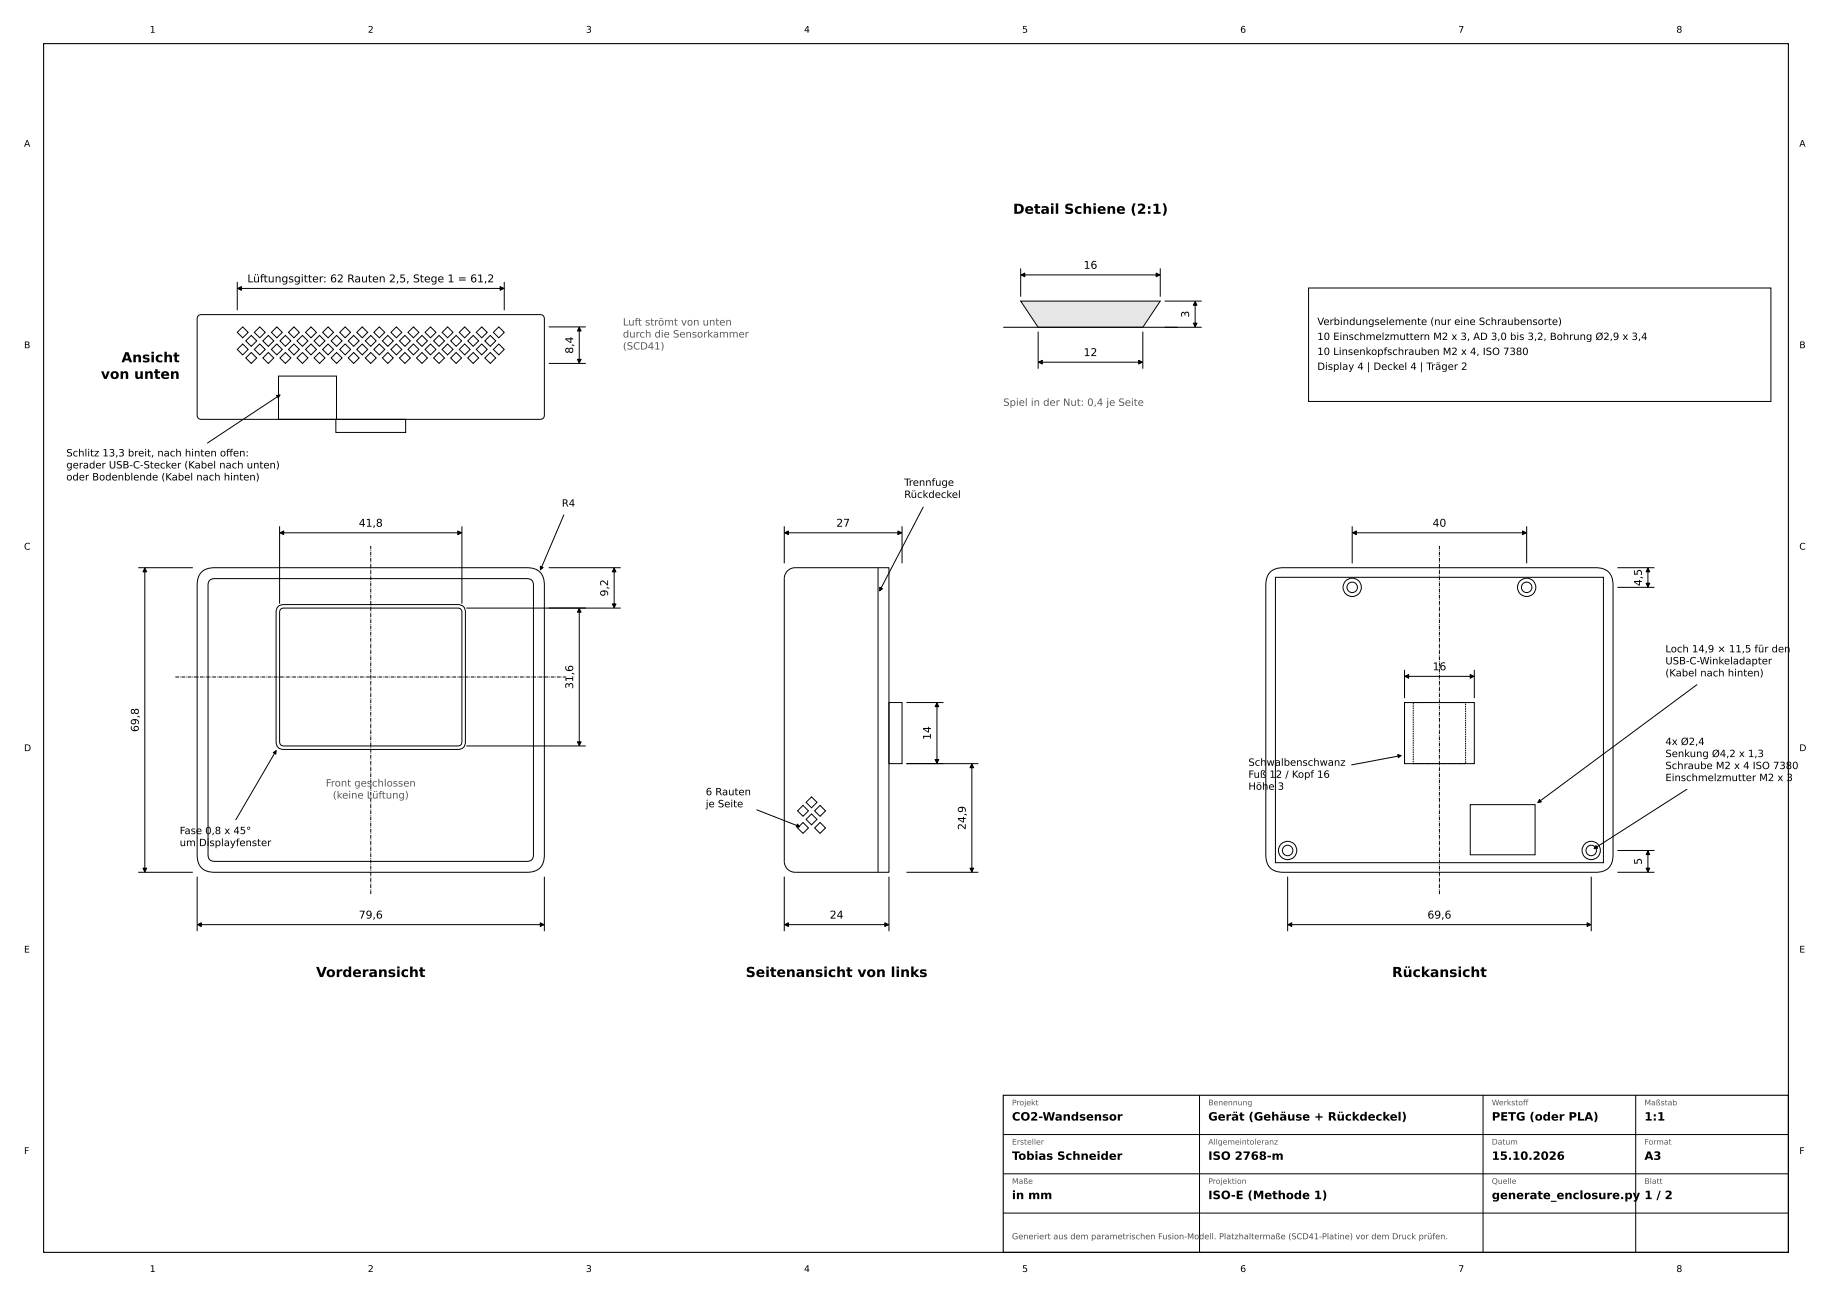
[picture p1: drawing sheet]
<svg xmlns="http://www.w3.org/2000/svg" width="420mm" height="297mm" viewBox="0 0 420 297" stroke-linecap="round" stroke-linejoin="round" font-family="sans-serif">
<path d="M10 10h400v277h-400zM230 251h180v36h-180z" fill="none" stroke="#000" stroke-width=".25"/>
<g fill="none" stroke="#000" stroke-width=".23">
<path d="M45.6 72.3l.6-.2h77.6a.89 .89 0 0 1 1 1v22a.89 .89 0 0 1-1 1h-77.6a.89 .89 0 0 1-1-1v-22zM55.6 74.9l1.3 1.3-1.3 1.2-1.2-1.2zM57.6 76.9l1.3 1.2-1.3 1.3-1.2-1.3zM59.6 74.9l1.2 1.3-1.2 1.2-1.3-1.2zM61.5 76.9l1.3 1.2-1.3 1.3-1.2-1.3zM63.5 74.9l1.2 1.3-1.2 1.2-1.3-1.2zM65.4 76.9l1.3 1.2-1.3 1.3-1.2-1.3zM67.4 74.9l1.2 1.3-1.2 1.2-1.3-1.2zM69.3 76.9l1.3 1.2-1.3 1.3-1.2-1.3zM71.3 74.9l1.3 1.3-1.3 1.2-1.2-1.2zM73.3 76.9l1.2 1.2-1.2 1.3-1.3-1.3zM75.2 74.9l1.3 1.3-1.3 1.2-1.2-1.2z"/>
<path d="M77.2 76.9l1.2 1.2-1.2 1.3-1.3-1.3zM79.1 74.9l1.3 1.3-1.3 1.2-1.2-1.2zM81.1 76.9l1.2 1.2-1.2 1.3-1.3-1.3zM83 74.9l1.3 1.3-1.3 1.2-1.2-1.2zM85 76.9l1.3 1.2-1.3 1.3-1.2-1.3zM87 74.9l1.2 1.3-1.2 1.2-1.3-1.2zM88.9 76.9l1.3 1.2-1.3 1.3-1.2-1.3zM90.9 74.9l1.2 1.3-1.2 1.2-1.3-1.2zM92.8 76.9l1.3 1.2-1.3 1.3-1.2-1.3zM94.8 74.9l1.2 1.3-1.2 1.2-1.3-1.2zM96.7 76.9l1.3 1.2-1.3 1.3-1.2-1.3zM98.7 74.9l1.2 1.3-1.2 1.2-1.3-1.2z"/>
<path d="M100.7 76.9l1.2 1.2-1.2 1.3-1.3-1.3zM102.6 74.9l1.3 1.3-1.3 1.2-1.2-1.2zM104.6 76.9l1.2 1.2-1.2 1.3-1.3-1.3zM106.5 74.9l1.3 1.3-1.3 1.2-1.2-1.2zM108.5 76.9l1.2 1.2-1.2 1.3-1.3-1.3zM110.4 74.9l1.3 1.3-1.3 1.2-1.2-1.2zM112.4 76.9l1.2 1.2-1.2 1.3-1.3-1.3zM114.4 74.9l1.2 1.3-1.2 1.2-1.3-1.2zM54.4 80.1l1.2-1.3 1.3 1.3-1.3 1.2zM57.6 80.8l1.3 1.2-1.3 1.3-1.2-1.3zM58.3 80.1l1.3-1.3 1.2 1.3-1.2 1.2zM61.5 80.8l1.3 1.2-1.3 1.3-1.2-1.3z"/>
<path d="M62.2 80.1l1.3-1.3 1.2 1.3-1.2 1.2zM63.9 86.2h13.3v9.9h-13.3zM65.4 80.8l1.3 1.2-1.3 1.3-1.2-1.3zM66.1 80.1l1.3-1.3 1.2 1.3-1.2 1.2zM69.3 80.8l1.3 1.2-1.3 1.3-1.2-1.3zM70.1 80.1l1.2-1.3 1.3 1.3-1.3 1.2zM73.3 80.8l1.2 1.2-1.2 1.3-1.3-1.3zM74 80.1l1.2-1.3 1.3 1.3-1.3 1.2zM77 96.1h16v3h-16zM77.2 80.8l1.2 1.2-1.2 1.3-1.3-1.3zM77.9 80.1l1.2-1.3 1.3 1.3-1.3 1.2zM81.1 80.8l1.2 1.2-1.2 1.3-1.3-1.3z"/>
<path d="M81.8 80.1l1.2-1.3 1.3 1.3-1.3 1.2zM85 80.8l1.3 1.2-1.3 1.3-1.2-1.3zM85.7 80.1l1.3-1.3 1.2 1.3-1.2 1.2zM88.9 80.8l1.3 1.2-1.3 1.3-1.2-1.3zM89.6 80.1l1.3-1.3 1.2 1.3-1.2 1.2zM92.8 80.8l1.3 1.2-1.3 1.3-1.2-1.3zM93.5 80.1l1.3-1.3 1.2 1.3-1.2 1.2zM96.7 80.8l1.3 1.2-1.3 1.3-1.2-1.3zM97.4 80.1l1.3-1.3 1.2 1.3-1.2 1.2zM100.7 80.8l1.2 1.2-1.2 1.3-1.3-1.3zM101.4 80.1l1.2-1.3 1.3 1.3-1.3 1.2zM104.6 80.8l1.2 1.2-1.2 1.3-1.3-1.3z"/>
<path d="M105.3 80.1l1.2-1.3 1.3 1.3-1.3 1.2zM108.5 80.8l1.2 1.2-1.2 1.3-1.3-1.3zM109.2 80.1l1.2-1.3 1.3 1.3-1.3 1.2zM112.4 80.8l1.2 1.2-1.2 1.3-1.3-1.3zM113.1 80.1l1.3-1.3 1.2 1.3-1.2 1.2zM46 131.3a3.7 3.7 0 0 1 3.2-1.2h71.6a3.5 3.5 0 0 1 4 4v61.8a3.5 3.5 0 0 1-4 4h-71.6a3.5 3.5 0 0 1-4-4v-61.8a4.3 4.3 0 0 1 .8-2.8zM47.9 133.1l.8-.4 .5-.1h71.6a1.33 1.33 0 0 1 1.5 1.5v61.8a1.33 1.33 0 0 1-1.5 1.5h-71.6a1.33 1.33 0 0 1-1.5-1.5v-61.8zM63.8 139l.3-.2 1-.2h39.8a1.59 1.59 0 0 1 1.8 1.8v29.6a1.59 1.59 0 0 1-1.8 1.8h-39.8a1.59 1.59 0 0 1-1.8-1.8v-29.6l.1-.6zM64.5 139.5l.6-.2h39.8a.89 .89 0 0 1 1 1.1v29.6a.89 .89 0 0 1-1 .9h-39.8a.89 .89 0 0 1-1-.9v-29.6zM182.3 130.1a2.5 2.5 0 0 0-2.5 2.5M291.4 130.9a4.3 4.3 0 0 1 2.8-.8h71.6a3.5 3.5 0 0 1 4 4v61.8a3.5 3.5 0 0 1-4 4h-71.6a3.5 3.5 0 0 1-4-4v-61.8a4 4 0 0 1 1.2-3.2zM292.4 132.3h75.2v65.4h-75.2z"/>
<path d="M203.8 161h3v14h-3zM322 161h16v14h-16zM179.8 197.4a2.5 2.5 0 0 0 2.5 2.5M182.8 189.7l1.3-1.2 1.2 1.2-1.2 1.3zM182.8 185.8l1.3-1.2 1.2 1.2-1.2 1.3zM186 186.5l1.3 1.3-1.3 1.2-1.2-1.2zM186 182.6l1.3 1.3-1.3 1.2-1.2-1.2zM186.8 189.7l1.2-1.2 1.3 1.2-1.3 1.3zM186.8 185.8l1.2-1.2 1.3 1.2-1.3 1.3zM337.1 184.4h14.8v11.5h-14.8z"/>
<circle cx="310" cy="134.6" r="2.1"/>
<circle cx="310" cy="134.6" r="1.2"/>
<circle cx="350" cy="134.6" r="2.1"/>
<circle cx="350" cy="134.6" r="1.2"/>
<circle cx="295.2" cy="194.9" r="2.1"/>
<circle cx="295.2" cy="194.9" r="1.2"/>
<circle cx="364.8" cy="194.9" r="2.1"/>
<circle cx="364.8" cy="194.9" r="1.2"/>
</g>
<path d="M324 161h12v14h-12z" fill="none" stroke="#000" stroke-width=".23" stroke-dasharray=".4 .2" stroke-linecap="butt"/>
<path d="M234 69h32l-4 6h-24z" fill="#e6e6e6" stroke="#000" stroke-width=".23"/>
<g fill="none" stroke="#000" stroke-width=".23">
<path d="M54.4 64.6v6.5M54.5 66.1h61M115.6 64.6v6.5M125.8 74.9h8.5M132.8 75v8.2M230 75h45.5M234 61.5v6.5M234.1 63h31.8M238 76v8.5M262 76v8.5M266 61.5v6.5M267 69h8.5"/>
<path d="M274 69.1v5.8M300 66h106v26h-106zM64.2 90.5l-16.6 11M125.8 83.3h8.5M238.1 83h23.8M129.3 118l-5.4 12.6M211.7 116.2l-10 19.2M31.7 130.1h12.5M33.2 130.2v69.6M64.1 120.6v17.8M64.2 122.1h41.6M105.9 120.6v17.8"/>
<path d="M106.9 139.3h35.4M125.8 130.1h16.5M132.8 139.4v31.5M140.8 130.2v9.1M179.8 120.6v8.5M179.8 132.6v64.8M179.9 122.1h26.8M182.3 130.1h21.5v69.8h-21.5M201.3 130.1v69.8M206.8 120.6v8.5M310 120.6v8.5M310.1 122.1h39.8"/>
<path d="M350 120.6v8.5M370.8 130.1h8.5M370.8 134.6h8.5M377.8 130.2v4.3M322 153.5v6.5M322.1 155h15.8M338 153.5v6.5M389 156.9l-36.4 27M63.3 172l-9.2 15.9M106.9 170.9h27.4M207.8 175h16.5M207.8 161h8.5"/>
<path d="M214.8 161.1v13.8M222.8 175.1v24.7M321.2 173.1l-11.3 2.2M31.7 199.9h12.5M173.5 185.6l9.8 3.8M207.8 199.9h16.5M370.8 199.9h8.5M370.8 194.9h8.5M377.8 195v4.8M386.7 180.9l-21.2 13.6M45.2 200.9v12.5M45.3 211.9h79.4"/>
<path d="M124.8 200.9v12.5M179.8 200.9v12.5M179.9 211.9h23.8M203.8 200.9v12.5M295.2 200.9v12.5M295.3 211.9h69.4M364.8 200.9v12.5M275 251v36M340 251v36M375 251v36M230 278h180M230 269h180"/>
<path d="M230 260h180"/>
</g>
<path d="M40.2 155.2h89.6M85 204.9v-79.8M330 204.9v-79.8" fill="none" stroke="#000" stroke-width=".23" stroke-dasharray=".8 .2 .1 .2" stroke-linecap="butt"/>
<g fill="#000" stroke="#000" stroke-width=".23">
<path d="M54.5 66.1l.8-.4v.8zM114.7 65.7l.8 .4-.8 .4zM132.8 75l.4 .9h-.8zM234.1 63l.8-.4v.8zM265.1 62.6l.8 .4-.8 .4zM274 69.1l.4 .8h-.8zM273.6 74.1h.8l-.4 .8zM63.4 90.6l.8-.1-.4 .7zM132.4 82.3h.8l-.4 .9zM238.1 83l.8-.4v.8zM261.1 82.6l.8 .4-.8 .4zM33.2 130.2l.4 .8h-.8z"/>
<path d="M64.2 122.1l.8-.4v.8zM105 121.7l.8 .4-.8 .4zM123.9 129.8l.6 .2-.6 .6zM140.8 130.2l.4 .8h-.8zM140.4 138.4h.8l-.4 .9zM179.9 122.1l.8-.4v.8zM201.7 134.6l.6 .3-.6 .5zM205.9 121.7l.8 .4-.8 .4zM310.1 122.1l.8-.4v.8zM349.1 121.7l.8 .4-.8 .4zM377.8 130.2l.4 .8h-.8zM377.4 133.7h.8l-.4 .8z"/>
<path d="M132.8 139.4l.4 .9h-.8zM322.1 155l.8-.4v.8zM337.1 154.6l.8 .4-.8 .4zM62.6 172.5l.7-.5-.1 .8zM132.4 170h.8l-.4 .9zM214.8 161.1l.4 .8h-.8zM214.4 174.1h.8l-.4 .8zM222.8 175.1l.4 .8h-.8zM320.4 172.9l.8 .2-.6 .5zM32.8 199h.8l-.4 .8zM182.8 188.9l.5 .5-.7 .1zM222.4 199h.8l-.4 .8z"/>
<path d="M352.9 183.2l.5 .6-.8 .1zM365.9 193.8l.4 .6-.8 .1zM377.8 195l.4 .8h-.8zM377.4 199h.8l-.4 .8zM45.3 211.9l.8-.4v.8zM123.9 211.5l.8 .4-.8 .4zM179.9 211.9l.8-.4v.8zM202.9 211.5l.8 .4-.8 .4zM295.3 211.9l.8-.4v.8zM363.9 211.5l.8 .4-.8 .4z"/>
</g>
<g font-size="3.2">
<text x="232.2" y="49">Detail Schiene (2:1)</text>
<text x="27.8" y="83">Ansicht</text>
<text x="23.1" y="86.8">von unten</text>
<text x="72.5" y="223.9">Vorderansicht</text>
<text x="171" y="223.9">Seitenansicht von links</text>
<text x="319.1" y="223.9">Rückansicht</text>
</g>
<g font-size="2.6">
<text x="232" y="256.8">CO2-Wandsensor</text>
<text x="277" y="256.8">Gerät (Gehäuse + Rückdeckel)</text>
<text x="342" y="256.8">PETG (oder PLA)</text>
<text x="377" y="256.8">1:1</text>
<text x="232" y="265.8">Tobias Schneider</text>
<text x="277" y="265.8">ISO 2768-m</text>
<text x="342" y="265.8">15.10.2026</text>
<text x="377" y="265.8">A3</text>
<text x="232" y="274.8">in mm</text>
<text x="277" y="274.8">ISO-E (Methode 1)</text>
<text x="342" y="274.8">generate_enclosure.py 1 / 2</text>
</g>
<g font-size="2.5">
<text x="56.7" y="64.7">Lüftungsgitter: 62 Rauten 2,5, Stege 1 = 61,2</text>
<text x="248.4" y="61.6">16</text>
<text x="272.6" y="72.8" transform="rotate(-90 272.6 72.8)">3</text>
<text x="131.4" y="81.1" transform="rotate(-90 131.4 81.1)">8,4</text>
<text x="248.4" y="81.6">12</text>
<text x="82.3" y="120.7">41,8</text>
<text x="191.7" y="120.7">27</text>
<text x="328.4" y="120.7">40</text>
<text x="139.4" y="136.7" transform="rotate(-90 139.4 136.7)">9,2</text>
<text x="376.4" y="134.3" transform="rotate(-90 376.4 134.3)">4,5</text>
<text x="328.4" y="153.6">16</text>
<text x="131.4" y="157.9" transform="rotate(-90 131.4 157.9)">31,6</text>
<text x="31.8" y="167.7" transform="rotate(-90 31.8 167.7)">69,8</text>
<text x="213.4" y="169.6" transform="rotate(-90 213.4 169.6)">14</text>
<text x="221.4" y="190.2" transform="rotate(-90 221.4 190.2)">24,9</text>
<text x="376.4" y="198.2" transform="rotate(-90 376.4 198.2)">5</text>
<text x="82.3" y="210.5">79,6</text>
<text x="190.2" y="210.5">24</text>
<text x="327.3" y="210.5">69,6</text>
</g>
<g font-size="2.3" fill="#595959">
<text x="142.8" y="74.6">Luft strömt von unten</text>
<text x="142.8" y="77.3">durch die Sensorkammer</text>
<text x="142.8" y="80.1">(SCD41)</text>
<text x="230" y="93">Spiel in der Nut: 0,4 je Seite</text>
<text x="74.7" y="180.2">Front geschlossen</text>
<text x="76.3" y="183">(keine Lüftung)</text>
</g>
<g font-size="2.3">
<text x="302" y="74.5">Verbindungselemente (nur eine Schraubensorte)</text>
<text x="302" y="77.9">10 Einschmelzmuttern M2 x 3, AD 3,0 bis 3,2, Bohrung Ø2,9 x 3,4</text>
<text x="302" y="81.4">10 Linsenkopfschrauben M2 x 4, ISO 7380</text>
<text x="302" y="84.8">Display 4 | Deckel 4 | Träger 2</text>
<text x="15.2" y="104.6">Schlitz 13,3 breit, nach hinten ofen:</text>
<text x="15.2" y="107.3">gerader USB-C-Stecker (Kabel nach unten)</text>
<text x="51.8" y="104.6">f</text>
<text x="15.2" y="110.1">oder Bodenblende (Kabel nach hinten)</text>
<text x="207.3" y="111.3">Trennfuge</text>
<text x="128.8" y="116.1">R4</text>
<text x="207.3" y="114.1">Rückdeckel</text>
<text x="381.8" y="149.5">Loch 14,9 × 11,5 für den</text>
<text x="381.8" y="152.2">USB-C-Winkeladapter</text>
<text x="381.8" y="155">(Kabel nach hinten)</text>
<text x="381.8" y="170.7">4x Ø2,4</text>
<text x="381.8" y="173.5">Senkung Ø4,2 x 1,3</text>
<text x="286.2" y="175.5">Schwalbenschwanz</text>
<text x="286.2" y="178.2">Fuß 12 / Kopf 16</text>
<text x="381.8" y="176.2">Schraube M2 x 4 ISO 7380</text>
<text x="381.8" y="179">Einschmelzmutter M2 x 3</text>
<text x="161.8" y="182.2">6 Rauten</text>
<text x="161.8" y="185">je Seite</text>
<text x="286.2" y="181">Höhe 3</text>
<text x="41.2" y="191.1">Fase 0,8 x 45°</text>
<text x="41.2" y="193.9">um Displayfenster</text>
</g>
<g font-size="2.1">
<text x="34.3" y="7.5">1</text>
<text x="84.3" y="7.5">2</text>
<text x="134.3" y="7.5">3</text>
<text x="184.3" y="7.5">4</text>
<text x="234.3" y="7.5">5</text>
<text x="284.3" y="7.5">6</text>
<text x="334.3" y="7.5">7</text>
<text x="384.3" y="7.5">8</text>
<text x="5.5" y="33.6">A</text>
<text x="412.5" y="33.6">A</text>
<text x="5.5" y="79.8">B</text>
<text x="412.5" y="79.8">B</text>
<text x="5.5" y="126">C</text>
<text x="412.5" y="126">C</text>
<text x="5.5" y="172.1">D</text>
<text x="412.5" y="172.1">D</text>
<text x="5.5" y="218.3">E</text>
<text x="412.5" y="218.3">E</text>
<text x="5.5" y="264.5">F</text>
<text x="412.5" y="264.5">F</text>
<text x="34.3" y="291.5">1</text>
<text x="84.3" y="291.5">2</text>
<text x="134.3" y="291.5">3</text>
<text x="184.3" y="291.5">4</text>
<text x="234.3" y="291.5">5</text>
<text x="284.3" y="291.5">6</text>
<text x="334.3" y="291.5">7</text>
<text x="384.3" y="291.5">8</text>
</g>
<text font-size="1.9" fill="#4d4d4d" x="232" y="284">Generiert aus dem parametrischen Fusion-Modell. Platzhaltermaße (SCD41-Platine) vor dem Druck prüfen.</text>
<g font-size="1.8" fill="#595959">
<text x="232" y="253.3">Projekt</text>
<text x="277" y="253.3">Benennung</text>
<text x="342" y="253.3">Werkstof</text>
<text x="349.2" y="253.3">f</text>
<text x="377" y="253.3">Maßstab</text>
<text x="232" y="262.3">Ersteller</text>
<text x="277" y="262.3">Allgemeintoleranz</text>
<text x="342" y="262.3">Datum</text>
<text x="377" y="262.3">Format</text>
<text x="232" y="271.3">Maße</text>
<text x="277" y="271.3">Projektion</text>
<text x="342" y="271.3">Quelle</text>
<text x="377" y="271.3">Blatt</text>
</g>
</svg>
